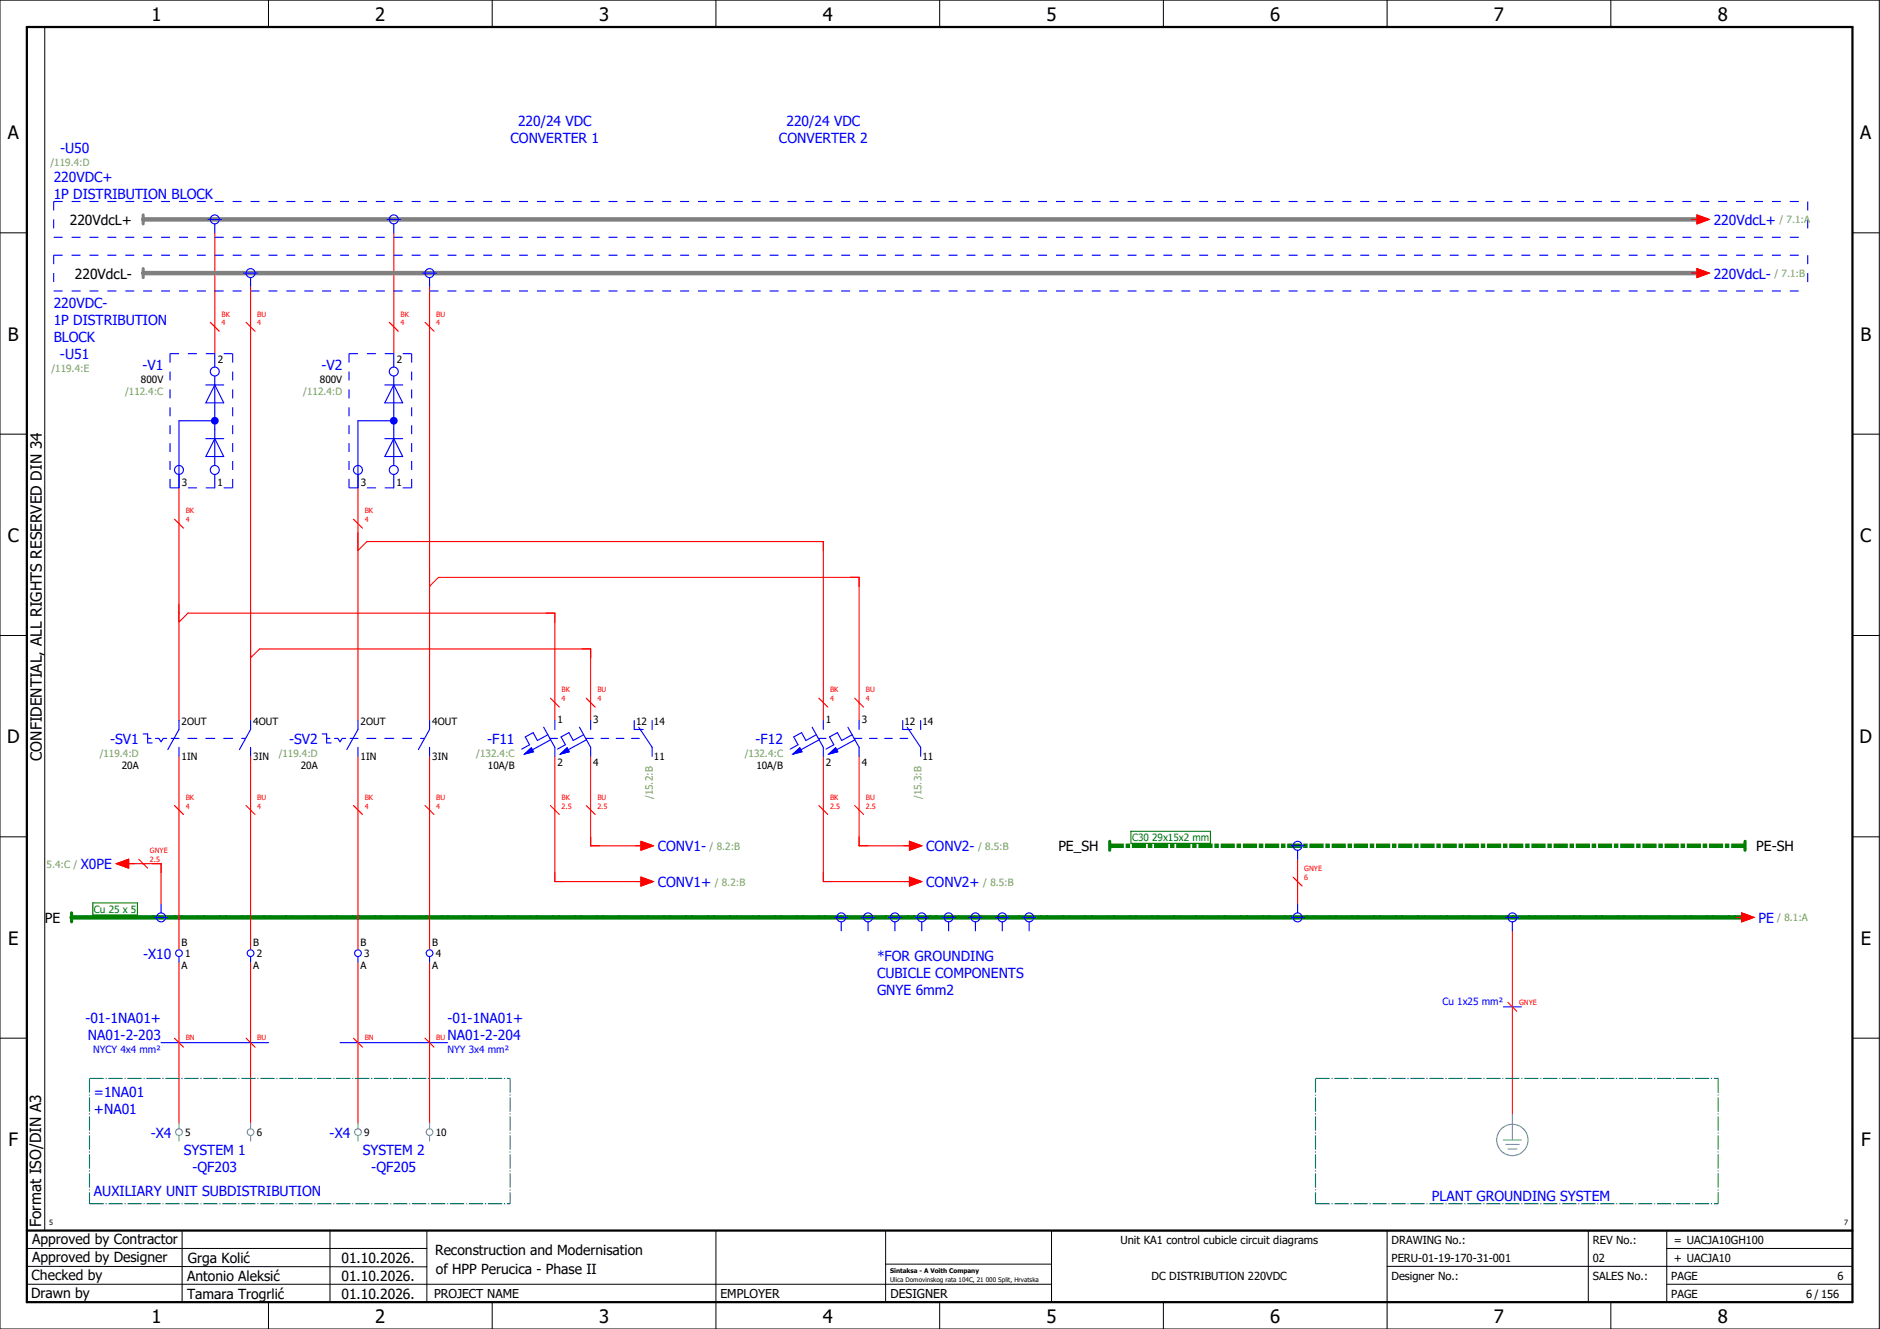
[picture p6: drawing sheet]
<svg xmlns="http://www.w3.org/2000/svg" width="420mm" height="297mm" viewBox="0 0 420 297" stroke-linecap="round" stroke-linejoin="round" font-family="sans-serif">
<g fill="none" stroke="#000" stroke-width=".22">
<path d="M0 0h420v297h-420zM10 6v269M60 0v6M110 0v6M160 0v6M210 0v6M260 0v6M310 0v6M360 0v6M0 52h6M414 52h6M0 97h6"/>
<path d="M414 97h6M0 142h6M414 142h6M414 176.3v87.4M0 187h6M414 187h6M0 232h6M414 232h6M6 279h89.4M40.7 275v16M73.7 274.9v16M95.4 275.1v16"/>
<path d="M160 275v22M197.9 275.1v16M310 275v22M355 275v16M372.5 279h41.5M372.5 275v16M414 275h-179v16M6 283l89.4 .1M6 287h229M60 291v6M110 291v6M197.9 282.5h37.1"/>
<path d="M210 291v6M260 291v6M310 283h104M360 291v6M372.5 287h41.5"/>
</g>
<path d="M6 6h408v285h-408zM6 275h408" fill="none" stroke="#000" stroke-width=".5"/>
<path d="M16 205h374" fill="none" stroke="#008000" stroke-width="1" stroke-dasharray="3.2 .4 1 .4"/>
<path d="M48 92v4M48 94h-8v15M88 92v4" fill="none" stroke="#00f" stroke-width=".25"/>
<g fill="none" stroke="#f00" stroke-width=".25">
<path d="M48 52v27M88 52v27M56 64v97M96 64v97M40 109v52M80 109v52M42 137h82v24M82 121h102v40M98 129h94v32M58 145h74v16M40 169v43.3M56 169v43.3"/>
<path d="M80 169v43.3M96 169v43.3M124 169v28h20M132 169v20h12M184 169v28h20M192 169v20h12M28 193h8v9M290 192v10M40 215v36M56 215v36M80 215v36M96 215v36"/>
<path d="M338 208v41"/>
</g>
<path d="M32 49h348M32 61h348" fill="none" stroke="#808080" stroke-width="1"/>
<path d="M248 189h142" fill="none" stroke="#008000" stroke-width="1" stroke-dasharray="3.2 .4 1 .4" stroke-linecap="butt"/>
<path d="M16 204v2" fill="none" stroke="#008000" stroke-width=".7"/>
<path d="M20.8 201.8h9.9v2.7h-9.9z" fill="none" stroke="#008000" stroke-width=".25"/>
<circle cx="48" cy="94" r=".87" fill="#00f"/>
<g fill="none" stroke="#00f" stroke-width=".25">
<path d="M48 79v3M46 86h4M46 98h4M48 86l2 4h-4zM48 84v8M48 96v8M48 98l2 4h-4zM88 94h-8v15M40 106v3M48 106v3"/>
<circle cx="48" cy="83" r="1"/>
<circle cx="40" cy="105" r="1"/>
<circle cx="48" cy="105" r="1"/>
</g>
<path d="M38 79h14M38 79v30M52 79v30M38 109h14" fill="none" stroke="#00f" stroke-width=".25" stroke-dasharray="2 2" stroke-linecap="butt"/>
<circle cx="88" cy="94" r=".87" fill="#00f"/>
<g fill="none" stroke="#00f" stroke-width=".25">
<path d="M46.5 49h3M48 50v2M86.5 49h3M88 50v2M54.5 61h3M56 62v2M88 79v3M94.5 61h3M96 62v2M86 86h4M86 98h4M88 86l2 4h-4z"/>
<path d="M88 84v8M88 96v8M88 98l2 4h-4zM80 106v3M88 106v3M32 164h1v2h1M33 165h.8M34.7 165h.8l.5 .8 .5-.8h.8M38.2 165h1.8M40 167v2M40 161v2l-2.5 4.5M42 165h2"/>
<path d="M46 165h2M50 165h2M54 165h.9M56 167v2M56 161v2l-2.5 4.5M72 164h1v2h1M73 165h.7M74.8 165h.7l.5 .8 .5-.8h.7M78.2 165h1.8M80 167v2M80 161v2l-2.5 4.5M82 165h2"/>
<path d="M86 165h2M90 165h2M94 165h.9M96 167v2M96 161v2l-2.5 4.5M117.2 168.5l1.5-1.4 .5 .9zM121.5 162.5l2.5 4.5v2M122.4 164.2l-2.3 1.3-1-1.8-1.7 1 1 1.8-1.8 .9M122.9 165h1.7M123.1 165.3l-4.1 2.3M124 161v2M125.2 168.5l1.5-1.4 .5 .9z"/>
<path d="M129.5 162.5l2.5 4.5v2M130.4 164.2l-2.3 1.3-1-1.8-1.7 1 1 1.8-1.8 .9M130.9 165h1.7M131.1 165.3l-4.1 2.3M132 161v2M134.3 165h1.7M137.7 165h1.7M141.2 165h1.7M141.7 161v2h2M142.8 162.5l3 4.5v2M145.8 161v2M177.2 168.5l1.5-1.4 .5 .9z"/>
<path d="M181.5 162.5l2.5 4.5v2M182.4 164.2l-2.3 1.3-1-1.8-1.7 1 1 1.8-1.8 .9M182.9 165h1.7M183.1 165.3l-4.1 2.3M184 161v2M185.2 168.5l1.5-1.4 .5 .9zM189.5 162.5l2.5 4.5v2M190.4 164.2l-2.3 1.3-1-1.8-1.7 1 1 1.8-1.8 .9M190.9 165h1.7M191.1 165.3l-4.1 2.3M192 161v2M194.3 165h1.7"/>
<path d="M197.7 165h1.7M201.2 165h1.7M201.8 161v2h1.9M202.7 162.5l3.1 4.5v2M205.7 161v2M288.5 189h3M290 190v2M34.5 205h3M36 202v2M40 213.8v1.2M56 213.8v1.2M80 213.8v1.2"/>
<path d="M96 213.8v1.2M186.5 205h3M188 206v2M192.5 205h3M194 206v2M198.5 205h3M200 206v2M204.5 205h3M206 206v2M210.5 205h3M212 206v2M216.5 205h3"/>
<path d="M218 206v2M222.5 205h3M224 206v2M228.5 205h3M230 206v2M288.5 205h3M290 202v2M336.5 205h3M338 206v2M36 233h24M76 233h24M336 225h4"/>
<circle cx="48" cy="49" r="1"/>
<circle cx="88" cy="49" r="1"/>
<circle cx="56" cy="61" r="1"/>
<circle cx="96" cy="61" r="1"/>
<circle cx="88" cy="83" r="1"/>
<circle cx="80" cy="105" r="1"/>
<circle cx="88" cy="105" r="1"/>
<circle cx="290" cy="189" r="1"/>
<circle cx="36" cy="205" r="1"/>
<circle cx="40" cy="213" r=".75"/>
<circle cx="56" cy="213" r=".75"/>
<circle cx="80" cy="213" r=".75"/>
<circle cx="96" cy="213" r=".75"/>
<circle cx="188" cy="205" r="1"/>
<circle cx="194" cy="205" r="1"/>
<circle cx="200" cy="205" r="1"/>
<circle cx="206" cy="205" r="1"/>
<circle cx="212" cy="205" r="1"/>
<circle cx="218" cy="205" r="1"/>
<circle cx="224" cy="205" r="1"/>
<circle cx="230" cy="205" r="1"/>
<circle cx="290" cy="205" r="1"/>
<circle cx="338" cy="205" r="1"/>
</g>
<path d="M12 53h392M12 45h392M12 45v8M12 57h392M12 57v8M404 45v8M404 57v8M12 65h392M78 79h14M78 79v30M92 79v30M78 109h14" fill="none" stroke="#00f" stroke-width=".25" stroke-dasharray="2 2" stroke-linecap="butt"/>
<path d="M32 48v2M32 60v2" fill="none" stroke="#808080" stroke-width=".7"/>
<g fill="none" stroke="#f00" stroke-width=".25">
<path d="M378 49h1.3M379.3 48l2.7 1-2.7 1zM47 72l2 2M55 72l2 2M87 72l2 2M95 72l2 2M378 61h1.3M379.3 60l2.7 1-2.7 1zM39 116l2 2M79 116l2 2M80 119v4l2-2M40 135v4l2-2"/>
<path d="M96 127v4l2-2M122 137h2v2M182 121h2v2M190 129h2v2M56 143v4l2-2M123 156l2 2M130 145h2v2M131 156l2 2M183 156l2 2M191 156l2 2M26 193l2.8-1v2zM28.8 193h1.2"/>
<path d="M31 192l2 2M34 193h2v2M39 180l2 2M55 180l2 2M79 180l2 2M95 180l2 2M123 180l2 2M124 195v2h2M131 180l2 2M132 187v2h2M142 189h1.2M142 197h1.2"/>
<path d="M143.2 188l2.8 1-2.8 1zM143.2 196l2.8 1-2.8 1zM183 180l2 2M184 195v2h2M191 180l2 2M192 187v2h2M202 189h1.3M202 197h1.3M203.3 188l2.7 1-2.7 1zM203.3 196l2.7 1-2.7 1zM289 196l2 2M388 205h1.3"/>
<path d="M389.3 204l2.7 1-2.7 1zM39 232l2 2M55 232l2 2M79 232l2 2M95 232l2 2M337 224l2 2"/>
</g>
<path d="M248 188v2M390 188v2" fill="none" stroke="#008000" stroke-width=".7"/>
<path d="M252.8 185.8h17.7v2.7h-17.7z" fill="none" stroke="#008000" stroke-width=".25"/>
<path d="M20 241h94M20 241v28M114 241v28M294 241h90M294 241v28M384 241v28M20 269h94M294 269h90" fill="none" stroke="#007f7f" stroke-width=".25" stroke-dasharray="3.2 .4 .3 .4" stroke-linecap="butt"/>
<g fill="none" stroke="#52a5a5" stroke-width=".25">
<path d="M40 251v1.3M40 253.8v1.2M56 251v1.3M56 253.8v1.2M80 251v1.3M80 253.8v1.2M96 251v1.3M96 253.8v1.2M336 254.8h4M336.5 255.8h3M337 256.8h2M338 249v5.8"/>
<circle cx="40" cy="253" r=".75"/>
<circle cx="56" cy="253" r=".75"/>
<circle cx="80" cy="253" r=".75"/>
<circle cx="96" cy="253" r=".75"/>
<circle cx="338" cy="254.8" r="3.5"/>
</g>
<g fill="#00f" stroke="#00f" stroke-width=".22">
<path d="M125.2 168.5l1.5-1.4 .5 .9z"/>
<path d="M117.2 168.5l1.5-1.4 .5 .9z"/>
<path d="M185.2 168.5l1.5-1.4 .5 .9z"/>
<path d="M177.2 168.5l1.5-1.4 .5 .9z"/>
</g>
<g fill="#f00" stroke="#f00" stroke-width=".22">
<path d="M143.2 188l2.8 1-2.8 1z"/>
<path d="M143.2 196l2.8 1-2.8 1z"/>
<path d="M203.3 188l2.7 1-2.7 1z"/>
<path d="M203.3 196l2.7 1-2.7 1z"/>
<path d="M26 193l2.8-1v2z"/>
<path d="M389.3 204l2.7 1-2.7 1z"/>
<path d="M379.3 48l2.7 1-2.7 1z"/>
<path d="M379.3 60l2.7 1-2.7 1z"/>
</g>
<g font-size="4.1">
<text x="33.9" y="4.7">1</text>
<text x="83.9" y="4.7">2</text>
<text x="133.9" y="4.7">3</text>
<text x="183.9" y="4.7">4</text>
<text x="233.9" y="4.7">5</text>
<text x="283.9" y="4.7">6</text>
<text x="333.9" y="4.7">7</text>
<text x="383.9" y="4.7">8</text>
<text x="1.8" y="31.2">A</text>
<text x="415.8" y="31.2">A</text>
<text x="1.8" y="76.2">B</text>
<text x="415.8" y="76.2">B</text>
<text x="1.8" y="121.2">C</text>
<text x="415.8" y="121.2">C</text>
<text x="1.6" y="166.2">D</text>
<text x="415.6" y="166.2">D</text>
<text x="1.8" y="211.2">E</text>
<text x="415.8" y="211.2">E</text>
<text x="1.9" y="256.2">F</text>
<text x="415.9" y="256.2">F</text>
<text x="33.9" y="295.7">1</text>
<text x="83.9" y="295.7">2</text>
<text x="133.9" y="295.7">3</text>
<text x="183.9" y="295.7">4</text>
<text x="233.9" y="295.7">5</text>
<text x="283.9" y="295.7">6</text>
<text x="333.9" y="295.7">7</text>
<text x="383.9" y="295.7">8</text>
</g>
<g font-size="3.4">
<text x="9.4" y="170" transform="rotate(-90 9.4 170)">CONFIDENTIAL, ALL RIGHTS RESERVED DIN 34</text>
<text x="9.2" y="274.3" transform="rotate(-90 9.2 274.3)">Format ISO/DIN A3</text>
</g>
<g font-size="3.1" fill="#00f">
<text x="115.8" y="28.1">220/24 VDC</text>
<text x="175.8" y="28.1">220/24 VDC</text>
<text x="13.4" y="34.1">-U50</text>
<text x="114.1" y="31.9">CONVERTER 1</text>
<text x="174.1" y="31.9">CONVERTER 2</text>
<text x="12" y="40.6">220VDC+</text>
<text x="12" y="44.4">1P DISTRIBUTION BLOCK</text>
<text x="383" y="50.3">220VdcL+</text>
<text x="383" y="62.3">220VdcL-</text>
<text x="12" y="68.9">220VDC-</text>
<text x="12" y="72.6">1P DISTRIBUTION</text>
<text x="12" y="76.4">BLOCK</text>
<text x="13.4" y="80.3">-U51</text>
<text x="31.8" y="82.6">-V1</text>
<text x="71.8" y="82.6">-V2</text>
<text x="24.6" y="166.3">-SV1</text>
<text x="64.6" y="166.3">-SV2</text>
<text x="108.9" y="166.3">-F11</text>
<text x="168.9" y="166.3">-F12</text>
<text x="147" y="190.3">CONV1-</text>
<text x="207" y="190.3">CONV2-</text>
<text x="18" y="194.3">X0PE</text>
<text x="147" y="198.3">CONV1+</text>
<text x="207" y="198.3">CONV2+</text>
<text x="393" y="206.3">PE</text>
<text x="32" y="214.3">-X10</text>
<text x="196" y="214.9">*FOR GROUNDING</text>
<text x="196" y="218.6">CUBICLE COMPONENTS</text>
<text x="196" y="222.4">GNYE 6mm2</text>
<text x="19.1" y="228.6">-01-1NA01+</text>
<text x="19.6" y="232.4">NA01-2-203</text>
<text x="100" y="228.6">-01-1NA01+</text>
<text x="100" y="232.4">NA01-2-204</text>
<text x="21" y="245.1">=1NA01</text>
<text x="21" y="248.9">+NA01</text>
<text x="33.7" y="254.3">-X4</text>
<text x="73.7" y="254.3">-X4</text>
<text x="41.1" y="258.1">SYSTEM 1</text>
<text x="43" y="261.9">-QF203</text>
<text x="81.1" y="258.1">SYSTEM 2</text>
<text x="83" y="261.9">-QF205</text>
<text x="21" y="267.4">AUXILIARY UNIT SUBDISTRIBUTION</text>
<text x="320" y="268.4">PLANT GROUNDING SYSTEM</text>
</g>
<g font-size="3.1">
<text x="15.6" y="50.3">220VdcL+</text>
<text x="16.7" y="62.3">220VdcL-</text>
<text x="236.5" y="190.3">PE_SH</text>
<text x="392.5" y="190.3">PE-SH</text>
<text x="10" y="206.3">PE</text>
<text x="7.2" y="278.1">Approved by Contractor</text>
<text x="97.2" y="280.5">Reconstruction and Modernisation</text>
<text x="7.1" y="286.1">Checked by</text>
<text x="7.2" y="282.1">Approved by Designer</text>
<text x="41.8" y="286.2">Antonio Aleksić</text>
<text x="42" y="282.3">Grga Kolić</text>
<text x="76.3" y="282.3">01.10.2026.</text>
<text x="76.3" y="286.3">01.10.2026.</text>
<text x="97.4" y="284.8">of HPP Perucica - Phase II</text>
<text x="6.9" y="290">Drawn by</text>
<text x="41.8" y="290.3">Tamara Trogrlić</text>
<text x="76.3" y="290.3">01.10.2026.</text>
</g>
<g font-size="2.7">
<text x="97" y="290.1">PROJECT NAME</text>
<text x="161" y="290.1">EMPLOYER</text>
<text x="199" y="290.1">DESIGNER</text>
</g>
<g font-size="2.5">
<text x="250.4" y="278">Unit KA1 control cubicle circuit diagrams</text>
<text x="311" y="278">DRAWING No.:</text>
<text x="356" y="278">REV No.:</text>
<text x="374.1" y="278">= UACJA10GH100</text>
<text x="257.4" y="286">DC DISTRIBUTION 220VDC</text>
<text x="311" y="286">Designer No.:</text>
<text x="311" y="282">PERU-01-19-170-31-001</text>
<text x="356" y="286">SALES No.:</text>
<text x="356" y="282">02</text>
<text x="373.5" y="286">PAGE</text>
<text x="374.1" y="282.1">+ UACJA10</text>
<text x="410.6" y="286">6</text>
<text x="373.5" y="290">PAGE</text>
<text x="403.6" y="290">6 / 156</text>
</g>
<g font-size="2.2" fill="#7ca552">
<text x="11.3" y="37">/119.4:D</text>
<text x="397.7" y="49.9">/ 7.1:A</text>
<text x="396.6" y="61.9">/ 7.1:B</text>
<text x="11.5" y="83.2">/119.4:E</text>
<text x="28" y="88.2">/112.4:C</text>
<text x="67.8" y="88.2">/112.4:D</text>
<text x="22.3" y="169.2">/119.4:D</text>
<text x="62.3" y="169.2">/119.4:D</text>
<text x="106.5" y="169.2">/132.4:C</text>
<text x="166.5" y="169.2">/132.4:C</text>
<text x="145.9" y="178.6" transform="rotate(-90 145.9 178.6)">/15.2:B</text>
<text x="205.9" y="178.6" transform="rotate(-90 205.9 178.6)">/15.3:B</text>
<text x="158.6" y="189.9">/ 8.2:B</text>
<text x="218.6" y="189.9">/ 8.5:B</text>
<text x="10.4" y="193.9">5.4:C /</text>
<text x="159.7" y="197.9">/ 8.2:B</text>
<text x="219.7" y="197.9">/ 8.5:B</text>
<text x="397.2" y="205.9">/ 8.1:A</text>
</g>
<g font-size="2.2">
<text x="48.7" y="81.1">2</text>
<text x="88.7" y="81.1">2</text>
<text x="31.5" y="85.5">800V</text>
<text x="71.5" y="85.5">800V</text>
<text x="40.6" y="108.6">3</text>
<text x="48.6" y="108.6">1</text>
<text x="80.6" y="108.6">3</text>
<text x="88.6" y="108.6">1</text>
<text x="40.6" y="162">2OUT</text>
<text x="56.6" y="162">4OUT</text>
<text x="80.6" y="162">2OUT</text>
<text x="96.6" y="162">4OUT</text>
<text x="124.6" y="161.6">1</text>
<text x="132.6" y="161.6">3</text>
<text x="142.2" y="162">12</text>
<text x="146.1" y="162">14</text>
<text x="184.6" y="161.6">1</text>
<text x="192.6" y="161.6">3</text>
<text x="202.2" y="162">12</text>
<text x="206.1" y="162">14</text>
<text x="27.2" y="171.9">20A</text>
<text x="40.6" y="169.9">1IN</text>
<text x="56.6" y="169.9">3IN</text>
<text x="67.2" y="171.9">20A</text>
<text x="80.6" y="169.9">1IN</text>
<text x="96.6" y="169.9">3IN</text>
<text x="109" y="171.9">10A/B</text>
<text x="124.6" y="171.3">2</text>
<text x="132.6" y="171.3">4</text>
<text x="146.1" y="169.9">11</text>
<text x="169" y="171.9">10A/B</text>
<text x="184.6" y="171.3">2</text>
<text x="192.6" y="171.3">4</text>
<text x="206.1" y="169.9">11</text>
<text x="40.6" y="211.4">B</text>
<text x="41.4" y="213.9">1</text>
<text x="56.6" y="211.4">B</text>
<text x="57.4" y="213.9">2</text>
<text x="80.6" y="211.4">B</text>
<text x="81.4" y="213.9">3</text>
<text x="96.6" y="211.4">B</text>
<text x="97.4" y="213.9">4</text>
<text x="40.6" y="216.7">A</text>
<text x="56.6" y="216.7">A</text>
<text x="80.6" y="216.7">A</text>
<text x="96.6" y="216.7">A</text>
<text x="41.4" y="253.9">5</text>
<text x="57.4" y="253.9">6</text>
<text x="81.4" y="253.9">9</text>
<text x="97.4" y="253.9">10</text>
</g>
<g font-size="2.2" fill="#008000">
<text x="253" y="188">C30 29x15x2 mm</text>
<text x="21" y="204">Cu 25 x 5</text>
</g>
<g font-size="2.2" fill="#00f">
<text x="322.4" y="224.6">Cu 1x25 mm²</text>
<text x="20.8" y="235.3">NYCY 4x4 mm²</text>
<text x="100" y="235.3">NYY 3x4 mm²</text>
</g>
<g font-size="1.6" fill="#f00">
<text x="49.5" y="70.8">BK</text>
<text x="57.5" y="70.8">BU</text>
<text x="89.5" y="70.8">BK</text>
<text x="97.5" y="70.8">BU</text>
<text x="49.5" y="72.7">4</text>
<text x="57.5" y="72.7">4</text>
<text x="89.5" y="72.7">4</text>
<text x="97.5" y="72.7">4</text>
<text x="41.5" y="116.7">4</text>
<text x="41.5" y="114.8">BK</text>
<text x="81.5" y="116.7">4</text>
<text x="81.5" y="114.8">BK</text>
<text x="125.5" y="154.8">BK</text>
<text x="133.5" y="154.8">BU</text>
<text x="185.5" y="154.8">BK</text>
<text x="193.5" y="154.8">BU</text>
<text x="125.5" y="156.7">4</text>
<text x="133.5" y="156.7">4</text>
<text x="185.5" y="156.7">4</text>
<text x="193.5" y="156.7">4</text>
<text x="41.5" y="178.8">BK</text>
<text x="57.5" y="178.8">BU</text>
<text x="81.5" y="178.8">BK</text>
<text x="97.5" y="178.8">BU</text>
<text x="125.5" y="178.8">BK</text>
<text x="133.5" y="178.8">BU</text>
<text x="185.5" y="178.8">BK</text>
<text x="193.5" y="178.8">BU</text>
<text x="41.5" y="180.7">4</text>
<text x="57.5" y="180.7">4</text>
<text x="81.5" y="180.7">4</text>
<text x="97.5" y="180.7">4</text>
<text x="125.5" y="180.7">2.5</text>
<text x="133.5" y="180.7">2.5</text>
<text x="185.5" y="180.7">2.5</text>
<text x="193.5" y="180.7">2.5</text>
<text x="33.5" y="190.8">GNYE</text>
<text x="33.5" y="192.7">2.5</text>
<text x="291.5" y="196.7">6</text>
<text x="291.5" y="194.8">GNYE</text>
<text x="339.5" y="224.5">GNYE</text>
<text x="41.5" y="232.5">BN</text>
<text x="57.5" y="232.5">BU</text>
<text x="81.5" y="232.5">BN</text>
<text x="97.5" y="232.5">BU</text>
</g>
<g font-size="1.6">
<text x="11" y="273.7">5</text>
<text x="412.1" y="273.7">7</text>
</g>
<g font-size="1.4">
<text x="198.9" y="284.4">Sintaksa - A Voith Company</text>
<text x="198.9" y="286.4">Ulica Domovinskog rata 104C, 21 000 Split, Hrvatska</text>
</g>
</svg>
